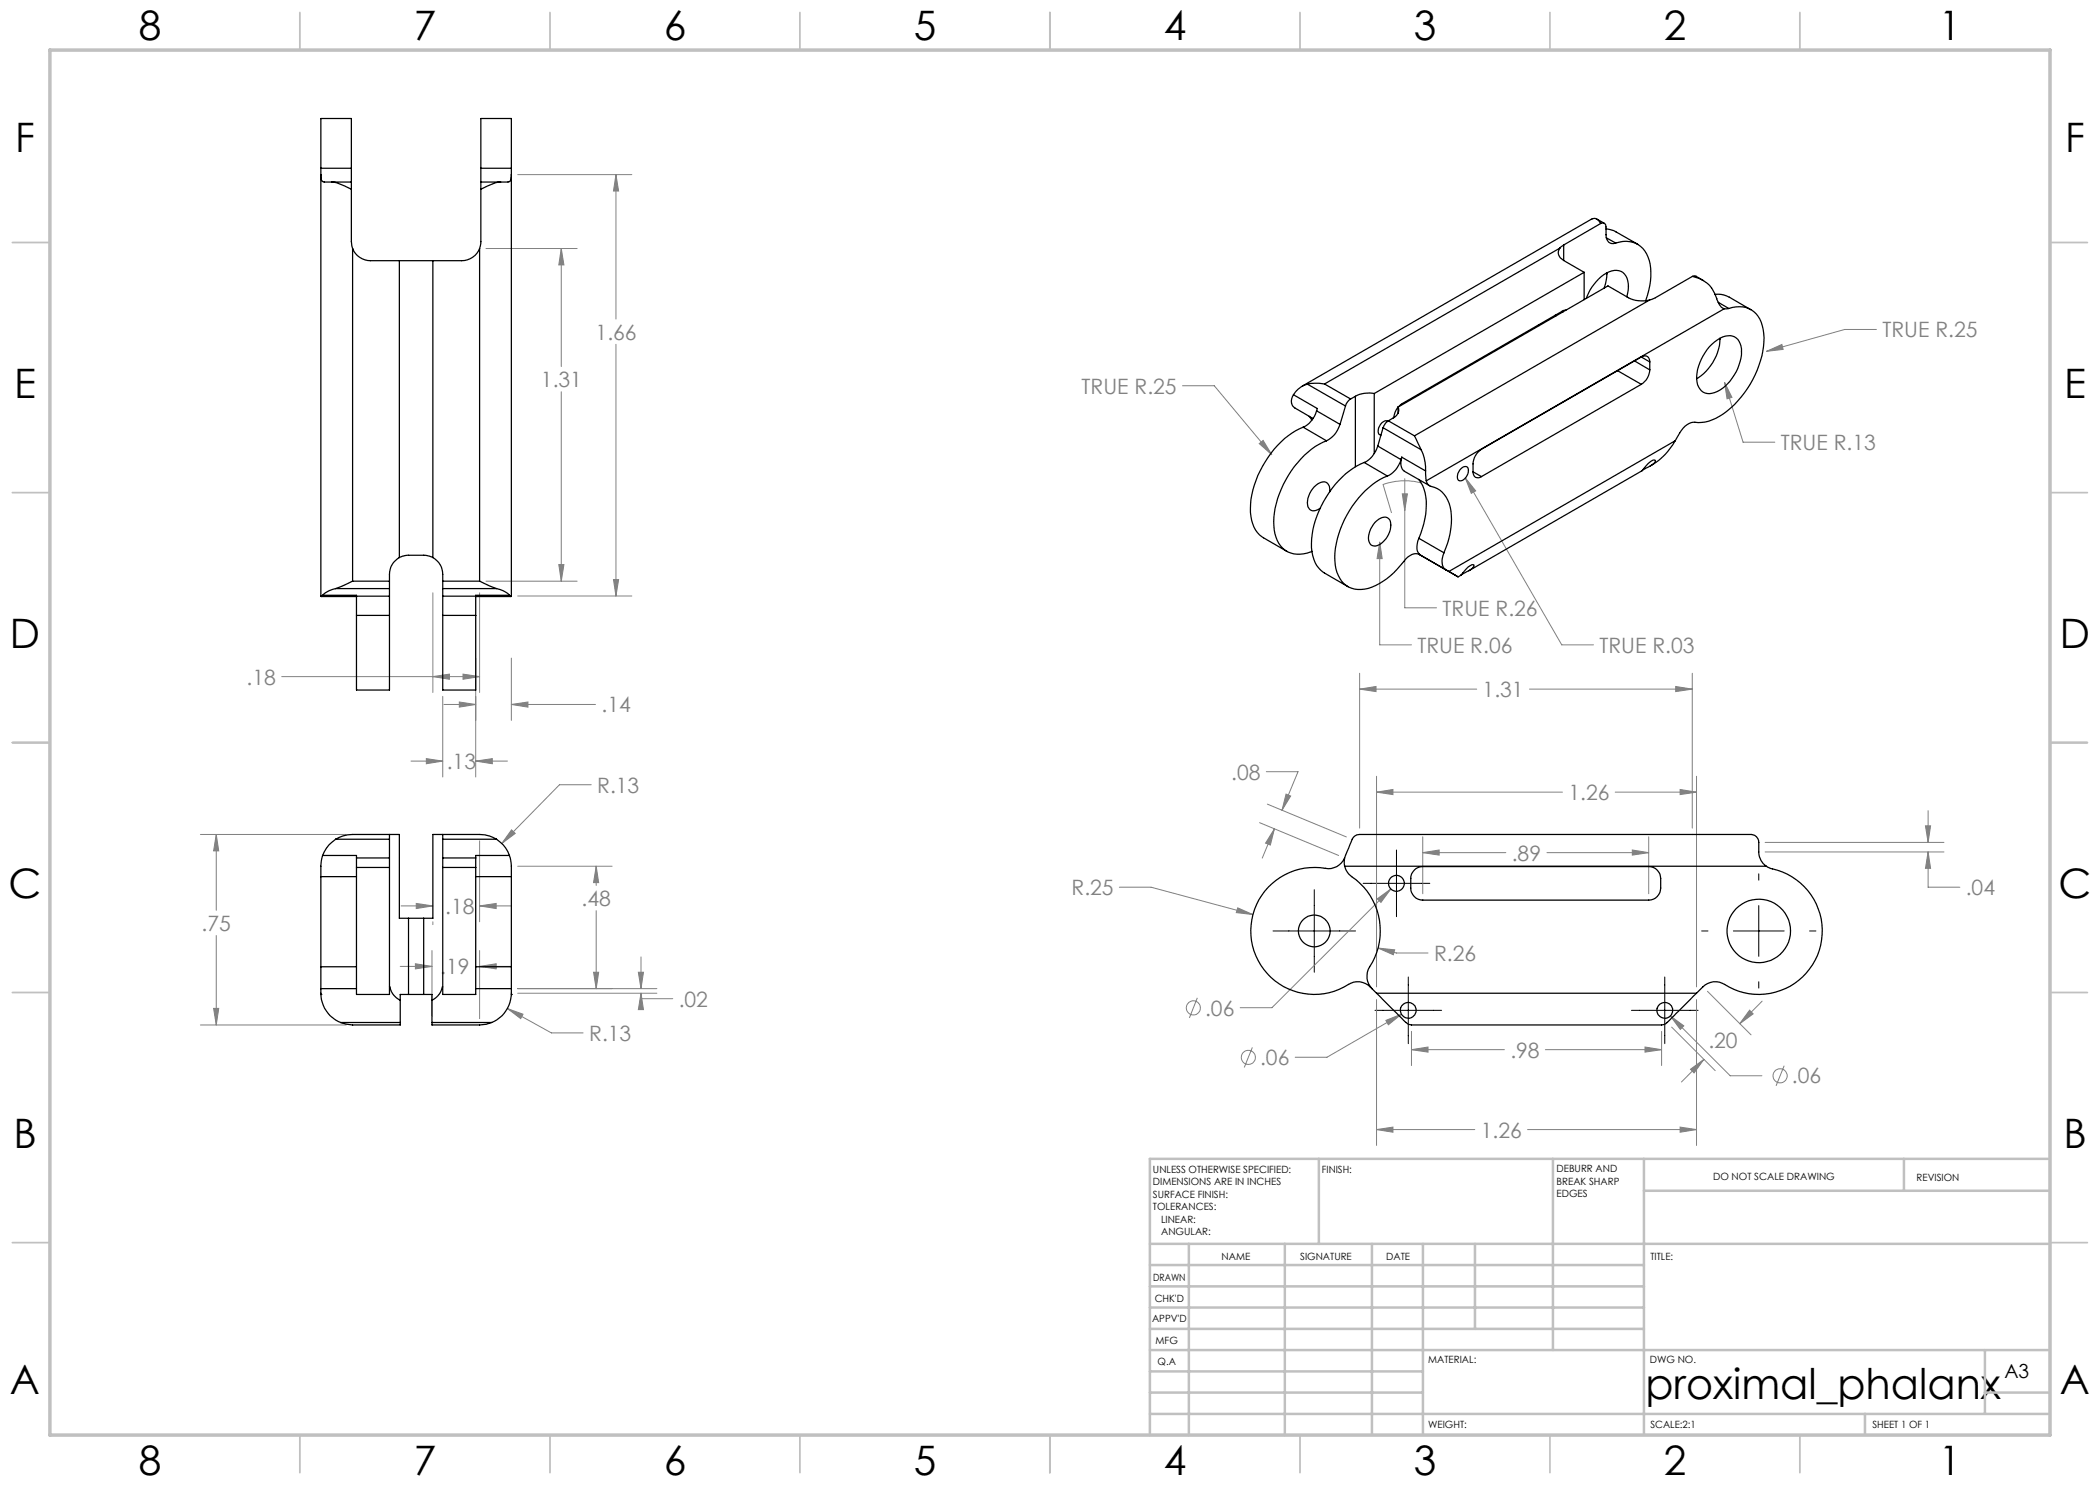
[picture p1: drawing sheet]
<svg xmlns="http://www.w3.org/2000/svg" width="420mm" height="297mm" viewBox="0 0 420 297" stroke-linecap="round" stroke-linejoin="round" font-family="sans-serif">
<g fill="none" stroke="#808080" stroke-width=".2">
<path d="M103.5 34.9h22.9M123.2 34.9l.5 3.3h-1zM123.2 34.9v28.9M97.2 49.7h18.2M112.3 49.7l.5 3.3h-1zM112.3 49.7v23.6M112.3 78.3v37.9M123.2 68.9v50.3M236.5 77.1h6.4l11.5 13.8M344.9 76.5l1.5 3-1 .3zM344.9 76.5l3.7 11.9h6.4M353.3 70.3l3.1-1.4 .2 1z"/>
<path d="M375.3 65.9h-6.4l-15.6 4.4M251.8 88.7l.8-.6 1.8 2.8zM280.5 98.8h1l-.5 3.3zM281 95.7v25.9h6.3M284.3 96.6l-.5-.1a12.5 12.5 0 0 0-7.2 .4l1.7 5.7M293.1 95.6l2 2.6-.8 .5zM293.1 95.6l19.2 33.4h6.4M86.6 118.6v19.9M95.9 118.6v19.9M97.2 116.2h18.2M103.5 119.2h22.9M111.8 112.9h1l-.5 3.3z"/>
<path d="M122.7 115.9h1l-.5 3.3zM275.9 108.4l.5 3.3h-1zM275.9 108.4v20.6h6.4M56.3 135.3h39.6M86.6 135.3l3.3-.5v1.1zM88.5 139.3v16.1M92.6 134.8l3.3 .5-3.3 .6zM95.1 131.6v23.8M102.3 131.6v12.5M271.9 137.8l3.3-.5v1zM271.9 134.7v30.9M271.9 137.8h23.4"/>
<path d="M305.9 137.8h32.6M335.1 137.3l3.4 .5-3.4 .5zM338.5 134.7v30.9M82.2 152.2h6.3M85.3 151.7l3.2 .5-3.2 .5zM88.8 140.9h6.3M91.9 140.4l3.2 .5-3.2 .5zM95.1 152.2l3.4-.5v1zM95.1 152.2h6.4M102.3 140.9l3.3-.5v1zM102.3 140.9h16.8M118.3 156.9h-6.4l-11.5 11.8"/>
<path d="M253.3 154.3h6.3l-3.2 7.8M257.2 158.8l.9 .4-1.7 2.9zM275.3 158.4l3.3-.5v1zM275.3 155.3v42.1M275.3 158.4h37.2M323 158.4h16.3M336 157.9l3.3 .5-3.3 .5zM339.3 155.3v42.1M40.1 166.9h29.2M43.3 166.9l.4 3.3h-1zM43.3 166.9v15.2M95.9 168.2v16.2"/>
<path d="M102.3 166l.7 .7-2.6 2zM103.5 173.2h18.9M119.2 173.2l.5 3.3h-1zM119.2 173.2v3.9M223.9 177.4h6.3l20.4 5.5M251.9 164.5l15.8 6.6M253.5 160.8l15.8 6.6M254.9 165.8l-.8 3.2-1-.4zM254.9 165.8l-2.5 5.8M275.4 179.8l2.8-2-2 2.7zM278.2 177.8l-23.8 23.7h-6.4M284.6 170.5l3.2-.5v1z"/>
<path d="M284.6 167.4v11.3M284.6 170.5h16.6M309.4 170.5h20.3M326.5 170l3.2 .5-3.2 .5zM329.7 167.4v11.3M353 168.5h35.8M353 170.4h35.8M385.1 165.2h1l-.5 3.3zM385.6 170.4l.5 3.3h-1zM385.6 170.4v7h6.4M385.6 162.1v6.4M43.3 187.1v17.9"/>
<path d="M80 193.3h6.4M80.2 181.2h6.4M83.1 192.8l3.3 .5-3.3 .5zM83.3 180.7l3.3 .5-3.3 .5zM86.4 190.1v13.1M86.6 184.4v.5M95.9 181.2l3.3-.5v1zM95.9 193.3l3.3-.5v1zM95.9 190.1v13.6M95.9 181.2h6.4M95.9 193.3h6.4M103.5 197.7h27.9"/>
<path d="M103.5 198.6h27.9M118.7 194.4h1l-.5 3.3zM119.2 182.1v15.6M127.7 194.4h1l-.5 3.3zM128.2 198.6l.5 3.3h-1zM128.2 198.6v1.1h6.3M128.2 191.4v6.3M239.5 199.6l-1.6 4M247.5 181.6l3.1 1.3-3.3-.4zM275.3 199.9v29.2M275.6 189.6l3.3 .4-.2 1zM275.6 189.6l3.7 1h6.3"/>
<path d="M339.3 199.9v29.2M341.5 198.3l8.7 8.7M40.1 205h29.2M42.7 201.7h1l-.4 3.3zM101.5 201.7l3.1 1.1-.5 .9zM101.5 201.7l8.8 4.9h6.3M250.5 209.5l-1.7 4M277.2 204.1l3.1-1.3-2.6 2.2zM280.3 202.8l-14.9 8.7h-6.4M282.3 209.9l3.3-.5v1zM282.3 206.3v6.8M282.3 209.9h18.6"/>
<path d="M309.1 209.9h23.2M329 209.4l3.3 .5-3.3 .5zM332.3 206.3v6.8M334.1 203.2l2.7 2-.7 .7zM334.1 203.2l11.9 12h6.4M334.3 205.4l8.7 8.7M338.1 213.9l2.7-2-2 2.7zM340.8 211.9l-4.5 4.5M349.9 202l.7 .8-2.7 1.9zM352.4 200.2l-4.5 4.5M356.8 213.1l-1.6 4.1M275.3 225.9l3.3-.5v1z"/>
<path d="M275.3 225.9h19.7M305.5 225.9h33.8M336 225.4l3.3 .5-3.3 .5z"/>
<circle cx="238.7" cy="201.6" r="1.4"/>
<circle cx="249.7" cy="211.5" r="1.42"/>
<circle cx="356" cy="215.2" r="1.41"/>
</g>
<g fill="none" stroke="#000" stroke-width=".2">
<path d="M262.9 177.9v16.5M272.6 176.7h13.4M279.3 170v13.3M351.8 174.8v1.2M254.6 186.2h16.5M281.7 195.4v13.3M333 195.4v13.3M340.3 186.2h1.3M346.7 186.2h10.1M351.8 181.1v10.2M351.8 196.4v1.2M361.9 186.2h1.3"/>
<path d="M275 202.1h13.3M326.3 202.1h13.3"/>
</g>
<g fill="none" stroke="#c0c0c0" stroke-width=".35">
<path d="M60 2.5v7.5M110 2.5v7.5M160 2.5v7.5M210 2.5v7.5M260 2.5v7.5M310 2.5v7.5M360 2.5v7.5M2.5 48.5h7.5M410 48.5h7.5M2.5 98.5h7.5M410 98.5h7.5M2.5 148.5h7.5"/>
<path d="M410 148.5h7.5M2.5 198.5h7.5M410 198.5h7.5M2.5 248.5h7.5M410 248.5h7.5M60 287v7.5M110 287v7.5M160 287v7.5M210 287v7.5M260 287v7.5M310 287v7.5M360 287v7.5"/>
</g>
<g fill="none" stroke="#c0c0c0" stroke-width=".5">
<path d="M263.8 231.8v17M310.6 231.8v38.2M328.8 231.8v55.2M328.8 238.2h81.2M380.8 231.8v6.4M410 231.8h-180v55.2M230 248.8h180M230 257.3h98.8M230 253h98.8M237.8 248.8v38.2M257 248.8v38.2M274.4 248.8v38.2"/>
<path d="M284.6 248.8v38.2M295 248.8v17M230 265.8h98.8M230 261.5h98.8M230 278.5h54.6M230 274.3h54.6M230 270h180M397 278.5h13M397 270v12.8M230 282.8h180M373 282.8v4.2"/>
</g>
<path d="M10 10h400v277h-400z" fill="none" stroke="#c0c0c0" stroke-width=".7"/>
<path d="M95.9 181.2l3.3-.5v1zM83.3 180.7l3.3 .5-3.3 .5zM102.3 166l-1.9 2.7 2.6-2zM118.7 194.4h1l-.5 3.3zM119.2 173.2l.5 3.3h-1zM95.9 193.3l3.3-.5v1zM83.1 192.8l3.3 .5-3.3 .5zM101.5 201.7l2.6 2 .5-.9zM127.7 194.4h1l-.5 3.3zM128.2 198.6l.5 3.3h-1zM43.3 166.9l.4 3.3h-1zM42.7 201.7h1l-.4 3.3zM247.5 181.6l-.2 .9 3.3 .4zM275.6 189.6l3.1 1.4 .2-1zM271.9 137.8l3.3-.5v1zM335.1 137.3l3.4 .5-3.4 .5zM254.9 165.8l-.8 3.2-1-.4zM257.2 158.8l.9 .4-1.7 2.9zM385.1 165.2h1l-.5 3.3zM385.6 170.4l.5 3.3h-1zM338.1 213.9l2.7-2-2 2.7zM349.9 202l.7 .8-2.7 1.9zM329 209.4l3.3 .5-3.3 .5zM282.3 209.9l3.3-.5v1zM275.3 158.4l3.3-.5v1zM336 157.9l3.3 .5-3.3 .5zM277.2 204.1l.5 .9 2.6-2.2zM275.4 179.8l.8 .7 2-2.7zM334.1 203.2l2 2.7 .7-.7zM275.3 225.9l3.3-.5v1zM336 225.4l3.3 .5-3.3 .5zM284.6 170.5l3.2-.5v1zM326.5 170l3.2 .5-3.2 .5zM293.1 95.6l1.2 3.1 .8-.5zM275.9 108.4l-.5 3.3h1zM344.9 76.5l.5 3.3 1-.3zM353.3 70.3l3.3-.4-.2-1zM280.5 98.8l.5 3.3 .5-3.3zM251.8 88.7l2.6 2.2-1.8-2.8zM123.2 34.9l.5 3.3h-1zM122.7 115.9h1l-.5 3.3zM85.3 151.7l3.2 .5-3.2 .5zM95.1 152.2l3.4-.5v1zM102.3 140.9l3.3-.5v1zM91.9 140.4l3.2 .5-3.2 .5zM92.6 134.8l3.3 .5-3.3 .6zM86.6 135.3l3.3-.5v1.1zM111.8 112.9h1l-.5 3.3zM112.3 49.7l.5 3.3h-1z" fill="#808080"/>
<g fill="none" stroke="#000" stroke-width=".25">
<path d="M64.2 34.9v.4a.97 .97 0 0 0 1.3 1.1h.8M64.2 34.9v84.4l.3-.2M64.2 33.7v1.2M64.2 33.7v-10h6.1v10M64.2 33.7h6.1M66.3 36.4a5.8 5.8 0 0 1 2.7 .8l1.3 .6M66.3 36.4h4M70.3 37.8v10.5l.2 1.4M70.3 36.4v1.4M70.3 33.7v2.7M96.2 37.8v10.9l-.3 1M96.2 36.4v1.4"/>
<path d="M96.2 33.7v2.7M96.2 33.7v-10h6.1v10M96.2 36.4h3.9M96.2 33.7h6.1M100.1 36.4a5.8 5.8 0 0 0-2.6 .8l-1.3 .6M102.3 34.9l-.1 .6a.9 .9 0 0 1-.3 .8 .9 .9 0 0 1-1 .1h-.8M102.3 34.9l-.1 84.4-.3-.2M102.3 33.7v1.2M70.5 49.7a3.9 3.9 0 0 0 3.6 2.4h18.3a3.9 3.9 0 0 0 3.5-2.4M70.5 49.7v66.5M79.9 52.1v59.4M86.6 52.1v59.4"/>
<path d="M95.9 49.7v66.5M312 49.6a1.64 1.64 0 0 0 .7 2.5M312 49.6l-47.1 27.2M312.7 49l-.7 .6M312.7 52.1l4.1 2.4M312.7 49v3.1M316.8 54.5l-42 24.2M316.8 54.5v5.4M319.4 43.8l1.5 .9M320.1 44.7a1.38 1.38 0 0 0-1.7-.9l-57.9 33.4M320.1 44.7a.7 .7 0 0 1 .8 0 .7 .7 0 0 1 .3 .7 3.7 3.7 0 0 0 .5 3 1.35 1.35 0 0 0 1.4 .2M320.1 44.7l-7.4 4.3"/>
<path d="M321.2 45.8l1.6 .3 4.8 2.8M321.2 47.6l1.9 1M321.4 54.6l-.2 1.5-.4 1.5M323.1 48.6a5 5 0 0 1 6.9 4.2 14 14 0 0 1-.9 7.3M325.4 59.4a4.7 4.7 0 0 0-.8-4.9 3.3 3.3 0 0 0-3.8 .4 10.3 10.3 0 0 0-3.5 4.8M338.5 55.3l-7.4 4.2-1.2 .5M338.5 55.3a5.8 5.8 0 0 1 4.6 3.9l.6 1.5a1.59 1.59 0 0 0 1.2 1M338.5 55.3l.7-.1 1.5 .9M343 58.9a4.5 4.5 0 0 1 2.9 .5l4.3 2.5M258.7 78.9a1.81 1.81 0 0 0 .3 2.7l3.6 2.1M258.7 78.9l4.8 2.8-.2 .5M261.5 76.8a4.6 4.6 0 0 0-2.8 2.1"/>
<path d="M261.5 76.8l7.6 4.4M264.9 76.8a8.7 8.7 0 0 0-3.4 0M264.9 76.8l5.2 3M270.1 79.8a2.42 2.42 0 0 0-1 1.4M271.1 79.3l-1 .5M271.1 79.3v14M274.8 78.7a5.6 5.6 0 0 0-3.7 .6M274.8 78.7v12M307.7 65l.2 .1M311 63l.3 .1M312.4 62.3l-31.9 18.4-.9 .7M312.4 62.3l.2 .1"/>
<path d="M313.2 62l-.8 .3M323.5 74.2l4.8 2.7M326.9 72.2l3.1 1.8M328.3 71.4a1.04 1.04 0 0 1 1.2-.1 1.04 1.04 0 0 1 .5 1.1M328.3 71.4l-32 18.4a3.8 3.8 0 0 0-1.7 3v1.6M328.3 76.9l-32 18.4M328.3 71.4l1.7 1M329.9 60a6.2 6.2 0 0 1-4.2-.5l-4.1-2.3-42 24.2M329.9 60l-47 27.2M330 74a3.6 3.6 0 0 1-1.7 2.9M330 72.4v1.6M341.9 69.4a5.3 5.3 0 0 1 4.5-2.2 2.9 2.9 0 0 1 1.9 3.1 9.5 9.5 0 0 1-5.4 8.2 2.45 2.45 0 0 1-3.5-2.1 9.3 9.3 0 0 1 2.5-7z"/>
<path d="M343.6 60.5l2.2 1.2M344 67.7a9.9 9.9 0 0 1-4.7 8M344.9 61.7l-59.6 34.5M345.8 61.7h-.9M345.8 61.7a4.9 4.9 0 0 1 6.8 4.2 16.9 16.9 0 0 1-3.1 11.8 14.8 14.8 0 0 1-8.5 6.7l-1.3 .1a3.3 3.3 0 0 0-3.8 2.1l-.9 1.6M260.6 85.4a18.8 18.8 0 0 0-10 12.6 10 10 0 0 0 .9 8.5l1.2 1.1 4.7 2.7M260.6 85.4l4.7 2.8M261.8 83.3l.6 .7M263.3 82.2a5.2 5.2 0 0 1-2.7 3.2M263.3 82.2l4.7 2.7M265.3 88.2a17.1 17.1 0 0 0-8.6 8.7 14.7 14.7 0 0 0-1.5 10.6 4.7 4.7 0 0 0 6.2 3.1l1-.3M266 98.4a1.46 1.46 0 0 0-1.7-2 4.5 4.5 0 0 0-2.7 4.9 1.39 1.39 0 0 0 2.3 .4h.1"/>
<path d="M268 84.9a5.1 5.1 0 0 1-2.7 3.3M269.1 81.2l-1.1 3.7M272.8 92.5a18.8 18.8 0 0 0-10 12.6 10.5 10.5 0 0 0 .5 8l1.3 1.3 5 2.9M272.8 92.5l4.7 2.7M275.6 89.2a5.1 5.1 0 0 1-2.8 3.3M275.6 89.2l4.6 2.7M276.6 85.5l7.6 4.5M276.6 85.5l-1 3.7M277.5 95.2a17.1 17.1 0 0 0-8.6 8.7 14.7 14.7 0 0 0-1.5 10.6 4.8 4.8 0 0 0 6.2 3.2 14.9 14.9 0 0 0 7.5-5.9l.4-.4a2.17 2.17 0 0 1 2.3-.5M277.6 84.2a1.6 1.6 0 0 0-1.9 1.4v.3a.74 .74 0 0 0 .5 1.1M277.7 84.2a2.44 2.44 0 0 0-1.1 1.3M277.7 84.2l5.2 3"/>
<path d="M279.6 81.4a1.65 1.65 0 0 1-1 2.2l-.9 .6M279.6 81.5l-.6 .9-.2 1.1M279.6 81.4v1.3M280.2 91.9a5.1 5.1 0 0 1-2.7 3.3M280.4 91.4l-.2 .6a2.22 2.22 0 0 0 .7 2.3l5 2.9M280.4 91.4l-.2 .5M280.4 91.4l4.7 2.8M282.9 87.2l1.3 2.8M283.7 95.9a8.8 8.8 0 0 1 1.5 6.9l-.4 1.9-1 3M284.2 90a8.6 8.6 0 0 1 .9 4.2M285.1 94.2l.2 2M285.3 96.2a1.37 1.37 0 0 0 .9 1.1 5.5 5.5 0 0 1 4.1 5.7 16.1 16.1 0 0 1-1.5 7.6"/>
<path d="M292.2 93.8l.3-.3a.76 .76 0 0 1 1-.1 .76 .76 0 0 1 .2 1 1.79 1.79 0 0 1-2 1.7 1.81 1.81 0 0 1 .5-2.3zM294.6 94.4a1.02 1.02 0 0 0 .5 1.1 1.02 1.02 0 0 0 1.2-.2M294.6 94.4l1.7 .9M328.4 94.2l-34.6 20M329.6 92.8a1.49 1.49 0 0 1 1.5-.7 1.97 1.97 0 0 1-1.4 1.3l-1.3 .8zM335 88.2a12.6 12.6 0 0 1-5 5M335 88.2l-45.2 26.1M64.2 119.3h7.1M64.5 119.1h6.8v.1M67.1 117.7l-1.3 .4-1.3 1M67.1 117.7h10.8M70.5 116.2l-3.4 1.5"/>
<path d="M70.5 116.2h7.4M71.3 119.2v3.9M71.3 119.2h6.6M77.9 116.2v1.5M77.9 119.2v3.9M77.9 117.7v1.5M79.9 111.5a3.8 3.8 0 0 0-2 3.4v1.3M79.9 111.5l1.6-.4h3.5l1.6 .4M86.6 111.5a3.8 3.8 0 0 1 1.9 3.4v1.3M88.5 116.2v1.5M88.5 119.2v3.9M88.5 117.7v1.5"/>
<path d="M88.5 116.2h7.4M88.5 117.7h10.8M88.5 119.2h6.6M95.1 119.2v3.9M95.1 119.3h7.1M95.9 116.2l3.4 1.5M99.3 117.7l.7 .2a4 4 0 0 1 1.9 1.2M101.9 119.1h-6.8v.1M275 104.5a2.04 2.04 0 0 1 2.7-.8 3.1 3.1 0 0 1-.2 3.6 2.95 2.95 0 0 1-3.1 1.8 2.25 2.25 0 0 1-.4-2.9zM283.8 107.7a2.67 2.67 0 0 0 .3 3.3l5 2.9M283.8 107.7l5 2.9M283.8 110.9l7.8 4.5-1.8-1.1"/>
<path d="M288.8 110.6a2.76 2.76 0 0 0 .3 3.3M289.1 113.9l.7 .4M292.1 115.1l-.5 .3M293.7 113.4a.95 .95 0 0 1 1.1-.4 3.5 3.5 0 0 1-2.1 1.7l-.5 .3zM71.3 123.1v14.9h6.6v-14.9M71.3 123.1h6.6M88.5 123.1v14.9h6.6v-14.9M88.5 123.1h6.6M64.2 175.3v18.1M64.2 175.3h7.1M64.5 171.1l-.3 1.6v2.6M64.5 171.1h6.8v.5"/>
<path d="M67.1 167.8a6.5 6.5 0 0 0-2.6 3.3M67.1 167.8h10.8M71.3 173.5v25.4h6.6v-25.4M71.3 171.6v1.9M71.3 173.5h6.6M71.3 171.6h6.6M77.9 171.6v1.9M77.9 166.9h-7.4a6.2 6.2 0 0 0-3.4 .9M77.9 166.9v.9M77.9 166.9h2v16.8h1.8M77.9 167.8v3.8M88.5 173.5v25.4h6.6v-25.4"/>
<path d="M88.5 171.6v1.9M88.5 166.9h7.4a6.2 6.2 0 0 1 3.4 .9M88.5 166.9v.9M88.5 166.9h-1.9v16.8h-1.9M88.5 173.5h6.6M88.5 171.6h6.6M88.5 167.8h10.8M88.5 167.8v3.8M95.1 171.6v1.9M95.1 175.3h7.2M99.3 167.8a6.2 6.2 0 0 1 2.6 3.3M101.9 171.1l.3 1.6 .1 2.6"/>
<path d="M101.9 171.1h-6.8v.5M102.3 175.3v18.1M268.9 173.2a3.8 3.8 0 0 0 1.4 2.1 13.2 13.2 0 0 1 3.3 18.6 3.6 3.6 0 0 0 .8 3.8M268.9 173.2a5 5 0 0 1 .8-3.6l.5-1.2a1.72 1.72 0 0 1 1.7-1.5h78.4a1.92 1.92 0 0 1 1.5 2.5 4 4 0 0 0 1.4 3.8M268.9 171.6a3.4 3.4 0 0 1-3.8 2.1 12.7 12.7 0 0 0-14.6 15.3 12.7 12.7 0 0 0 19.7 7.6 3.4 3.4 0 0 1 3.8 .8l1.3 1.2M268.9 173.2h84.3M282.9 174a2.31 2.31 0 0 1 1.7-.7h45.1a2.41 2.41 0 0 1 2.4 2.4 4.6 4.6 0 0 1-.4 3.3 2.21 2.21 0 0 1-2 1h-45.1a2.41 2.41 0 0 1-2.4-2.4 4.1 4.1 0 0 1 .4-3.2zM353.2 173.2l.6 .4a12.8 12.8 0 0 1 9.7 17.4 12.8 12.8 0 0 1-19.1 5.6 3.4 3.4 0 0 0-3.8 .8l-1.3 1.2M64.2 198.9h.1M64.2 193.4v4.3M64.2 197.7a6.4 6.4 0 0 0 3.9 6.8M64.2 193.4h7.1"/>
<path d="M64.2 197.7h7.1M77.9 197.4a4.1 4.1 0 0 0 2.1 2.7M81.7 198.9h-1.7v5.6M81.7 198.9h3M81.7 183.7v15.2M81.7 183.7h3M84.7 198.9h1.7v5.6M84.7 183.7v15.2M88.5 197.4a4.1 4.1 0 0 1-2.1 2.7M95.1 193.4h7.2M95.1 197.7h7.2M102.3 198.9h.1"/>
<path d="M102.3 193.4v4.3M102.3 197.7a6.5 6.5 0 0 1-4 6.8M275.3 198.6l5.6 5.7a1.75 1.75 0 0 0 1.4 .7h50a2.74 2.74 0 0 0 2.1-1.5l4.9-4.9M275.3 198.6h64M68.1 204.5l1 .3 1.4 .2h9.5v-.5M68.1 204.5h11.9M86.4 204.5v.5h9.6l1.3-.1 1-.4M86.4 204.5h11.9"/>
<circle cx="279.3" cy="176.7" r="1.59"/>
<circle cx="262.9" cy="186.2" r="3.2"/>
<circle cx="351.8" cy="186.2" r="6.4"/>
<circle cx="281.7" cy="202" r="1.59"/>
<circle cx="333" cy="202.1" r="1.58"/>
</g>
<text font-size="8.5" x="329.1" y="279.7">proximal_phalanx</text>
<g font-size="8.1">
<text x="27.8" y="8">8</text>
<text x="82.8" y="8">7</text>
<text x="132.8" y="8">6</text>
<text x="182.8" y="8">5</text>
<text x="232.8" y="8">4</text>
<text x="282.8" y="8">3</text>
<text x="332.8" y="8">2</text>
<text x="387.8" y="8">1</text>
<text x="3" y="30.4">F</text>
<text x="413" y="30.4">F</text>
<text x="2.8" y="79.6">E</text>
<text x="412.8" y="79.6">E</text>
<text x="2" y="129.6">D</text>
<text x="412" y="129.6">D</text>
<text x="1.7" y="179.6">C</text>
<text x="411.7" y="179.6">C</text>
<text x="2.7" y="229.6">B</text>
<text x="412.7" y="229.6">B</text>
<text x="2" y="278.9">A</text>
<text x="412" y="278.9">A</text>
<text x="27.8" y="295">8</text>
<text x="82.8" y="295">7</text>
<text x="132.8" y="295">6</text>
<text x="182.8" y="295">5</text>
<text x="232.8" y="295">4</text>
<text x="282.8" y="295">3</text>
<text x="332.8" y="295">2</text>
<text x="387.8" y="295">1</text>
</g>
<g font-size="4.2" fill="#808080">
<text x="119.1" y="67.9">1.66</text>
<text x="376.5" y="67.5">TRUE R.25</text>
<text x="108.2" y="77.4">1.31</text>
<text x="216.3" y="78.7">TRUE R.25</text>
<text x="356.2" y="90">TRUE R.13</text>
<text x="288.5" y="123.2">TRUE R.26</text>
<text x="283.5" y="130.6">TRUE R.06</text>
<text x="319.9" y="130.6">TRUE R.03</text>
<text x="49.3" y="136.9">.18</text>
<text x="120.3" y="142.5">.14</text>
<text x="296.5" y="139.4">1.31</text>
<text x="89.4" y="153.8">.13</text>
<text x="246.2" y="155.9">.08</text>
<text x="119.4" y="158.5">R.13</text>
<text x="313.7" y="160">1.26</text>
<text x="302.4" y="172.1">.89</text>
<text x="214.3" y="179">R.25</text>
<text x="393.2" y="179">.04</text>
<text x="89" y="182.8">.18</text>
<text x="116.3" y="181.2">.48</text>
<text x="40.3" y="186.2">.75</text>
<text x="88" y="194.9">.19</text>
<text x="286.8" y="192.2">R.26</text>
<text x="135.7" y="201.3">.02</text>
<text x="241" y="203.1">.06</text>
<text x="117.8" y="208.2">R.13</text>
<text x="341.7" y="209.7">.20</text>
<text x="252" y="213">.06</text>
<text x="302.1" y="211.5">.98</text>
<text x="358.4" y="216.7">.06</text>
<text x="296.2" y="227.5">1.26</text>
</g>
<text font-size="3.9" x="400.9" y="275.5">A3</text>
<g font-size="2">
<text x="230.6" y="234.6">UNLESS OTHERWISE SPECIFIED:</text>
<text x="230.6" y="237.1">DIMENSIONS ARE IN INCHES</text>
<text x="230.6" y="239.6">SURFACE FINISH:</text>
<text x="264.4" y="234.6">FINISH:</text>
<text x="311.3" y="234.5">DEBURR AND</text>
<text x="311.3" y="237">BREAK SHARP</text>
<text x="311.3" y="239.5">EDGES</text>
<text x="342.6" y="236">DO NOT SCALE DRAWING</text>
<text x="383.3" y="236.2">REVISION</text>
<text x="230.6" y="242.1">TOLERANCES:</text>
<text x="232.2" y="244.6">LINEAR:</text>
<text x="232.2" y="247.1">ANGULAR:</text>
<text x="244.3" y="252">NAME</text>
<text x="260" y="251.9">SIGNATURE</text>
<text x="277.2" y="251.9">DATE</text>
<text x="330.1" y="251.9">TITLE:</text>
<text x="230.6" y="256.1">DRAWN</text>
<text x="230.9" y="260.3">CHK'D</text>
<text x="230.4" y="264.4">APPV'D</text>
<text x="231.1" y="268.8">MFG</text>
<text x="231.5" y="273">Q.A</text>
<text x="285.6" y="272.5">MATERIAL:</text>
<text x="330" y="272.5">DWG NO.</text>
<text x="285.6" y="285.5">WEIGHT:</text>
<text x="330.1" y="285.6">SCALE:2:1</text>
<text x="374.5" y="285.6">SHEET 1 OF 1</text>
</g>
</svg>
